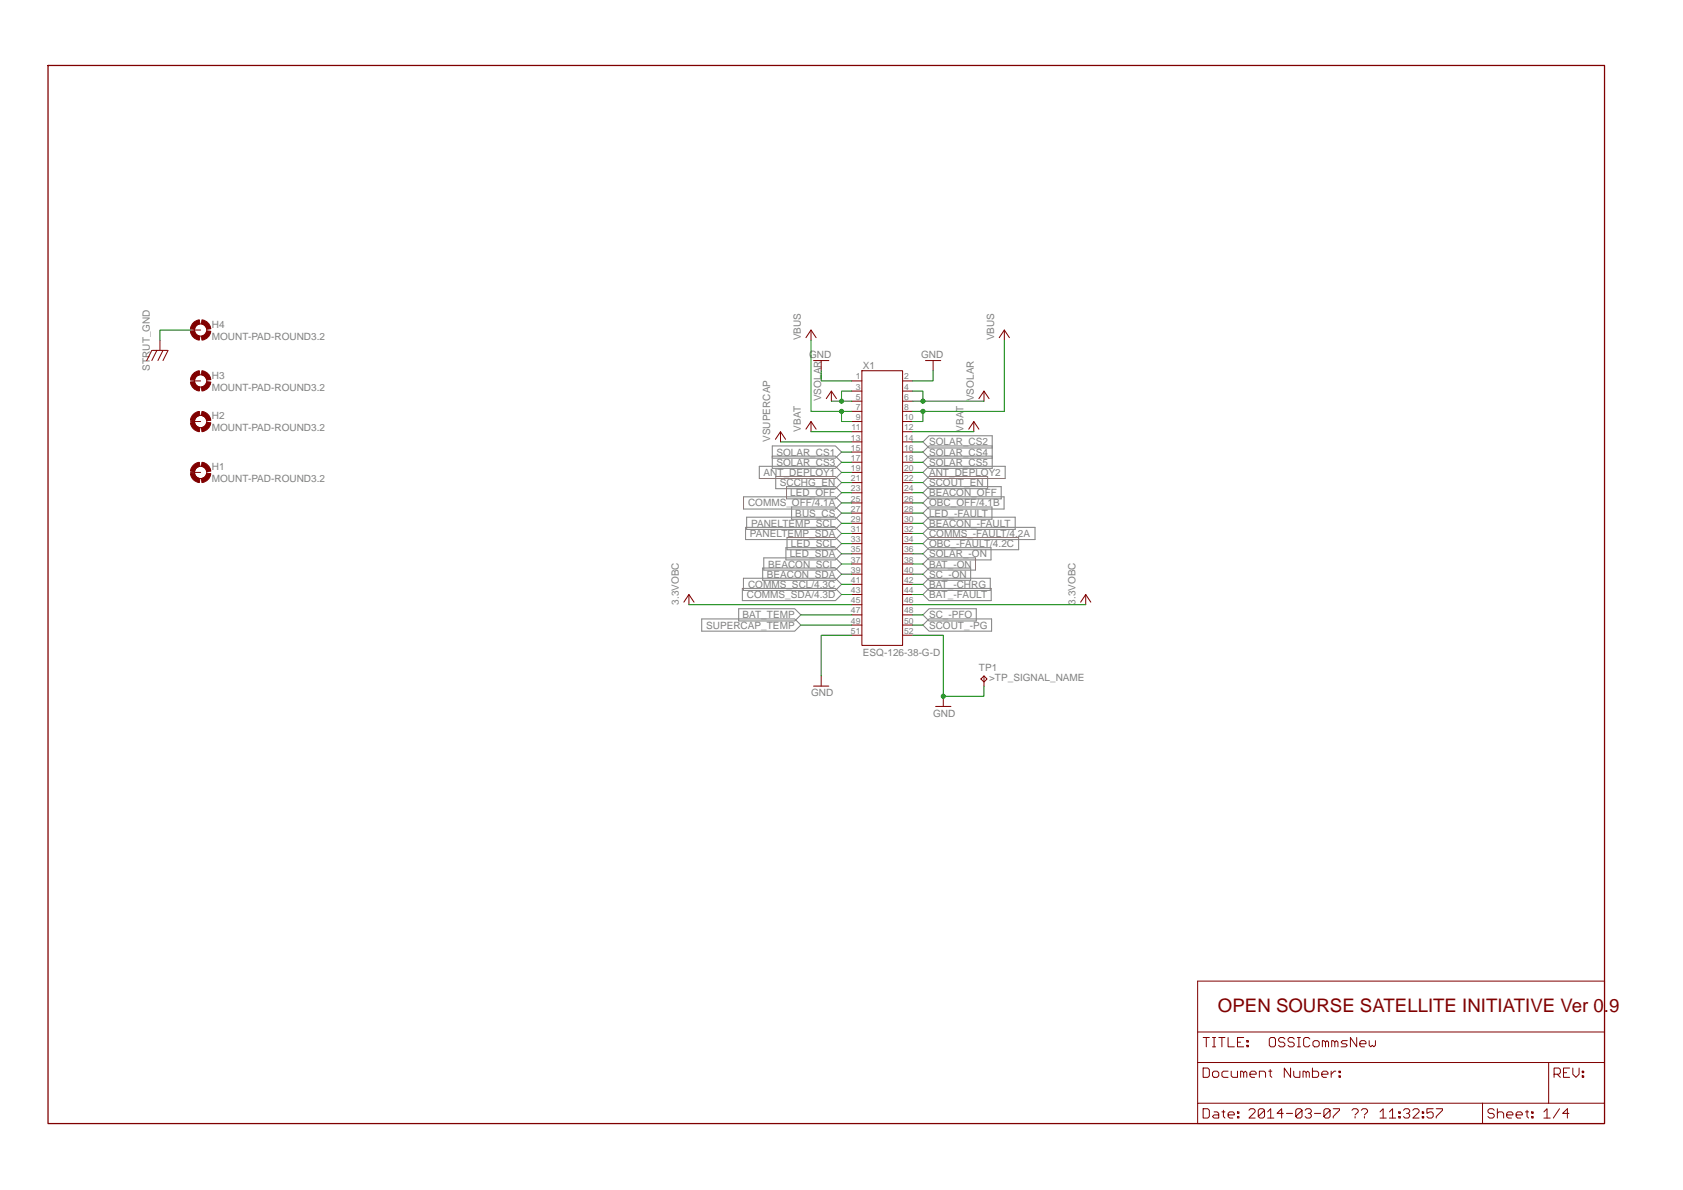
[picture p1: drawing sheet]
<svg xmlns="http://www.w3.org/2000/svg" width="420mm" height="297mm" viewBox="0 0 420 297" stroke-linecap="round" stroke-linejoin="round" font-family="sans-serif">
<g fill="none" stroke="#808080" stroke-width=".25">
<path d="M189.6 116.4h19l1.5 1.5-1.5 1.5h-19zM192.8 113.9h15.8l1.5 1.5-1.5 1.5h-15.8v-5.6h15.8l1.5 1.5-1.5 1.6h-15.8M193.7 118.9h14.9l1.5 1.6-1.5 1.5h-14.9zM231.9 116.4h19v3h-19l-1.5-1.5zM247.7 111.8h-15.8l-1.5-1.5 1.5-1.5h15.8v8.1h-15.8l-1.5-1.5 1.5-1.5h15.8M247.7 111.3h-15.8l-1.5 1.5 1.5 1.6h15.8M185.6 124h23l1.5 1.5-1.5 1.6h-23zM186.1 131.6h22.5l1.5 1.6-1.5 1.5h-22.5zM186.4 129.1h22.2l1.5 1.5-1.5 1.5h-22.2zM190.7 139.3h17.9l1.5 1.5-1.5 1.5h-17.9zM196.2 136.7h12.4l1.5 1.5-1.5 1.6h-12.4zM196.4 121.5h12.2l1.5 1.5-1.5 1.5h-12.2z"/>
<path d="M196.5 134.2h12.1l1.5 1.5-1.5 1.5h-12.1zM197.6 126.6h11l1.5 1.5-1.5 1.5h-11zM230.4 123l1.5-1.5h18v3h-18zM230.4 125.5l1.5-1.5h18.8v3.1h-18.8zM230.4 120.5l1.5-1.6h14.7v3.1h-14.7zM230.4 128.1l1.5-1.5h15.7v3h-15.7zM230.4 130.6l1.5-1.5h21.5v3h-21.5zM230.4 133.2l1.5-1.6h26.5v3.1h-26.5zM230.4 135.7l1.5-1.5h22.4v3h-22.4zM230.4 138.2l1.5-1.5h15.5v3.1h-15.5zM175.2 154.5h23.2l1.5 1.5-1.5 1.5h-23.2zM184.4 152h14l1.5 1.5-1.5 1.5h-14z"/>
<path d="M185.3 146.9h23.3l1.5 1.5-1.5 1.5h-23.3zM185.6 144.3h23l1.5 1.6-1.5 1.5h-23zM190.4 141.8h18.2l1.5 1.5-1.5 1.5h-18.2zM230.4 140.8l1.5-1.5h11.6v3h-11.6zM230.4 143.3l1.5-1.5h10.4v3h-10.4zM230.4 148.4l1.5-1.5h15.5v3h-15.5zM230.4 153.5l1.5-1.5h11.8v3h-11.8zM230.4 156l1.5-1.5h15.7v3h-15.7zM230.4 145.9l1.5-1.6h15.3v3.1h-15.3z"/>
</g>
<path d="M12 16.3h388.6v264.2h-388.6z" fill="none" stroke="#800000" stroke-width=".32"/>
<g fill="none" stroke="#800000" stroke-width=".25">
<path d="M201.2 84.3l1.3-1.9 1.2 1.9M202.5 82.4v2.5M203.1 90h3.8M205 90v2.5M212.6 95.1h2.6M212.6 97.6h2.6M215.2 92.5h10.1v68.6h-10.1zM225.3 95.1h2.6M225.3 97.6h2.6M231 90h3.9M232.9 90v2.5M244.4 99.5l1.2-1.9 1.3 1.9"/>
<path d="M245.6 97.6v2.5M249.5 84.3l1.2-1.9 1.3 1.9M250.7 82.4v2.5M193.6 109.7l1.2-1.9 1.3 1.9M194.8 107.8v2.5M201.2 107.1l1.3-1.9 1.2 1.9M202.5 105.2v2.6M212.6 100.1h2.6M212.6 102.7h2.6M212.6 105.2h2.6M212.6 107.8h2.6M212.6 110.3h2.6"/>
<path d="M212.6 112.8h2.6M212.6 115.4h2.6M212.6 117.9h2.6M225.3 100.1h2.6M225.3 102.7h2.6M225.3 105.2h2.6M225.3 107.8h2.6M225.3 110.3h2.6M225.3 112.8h2.6M225.3 115.4h2.6M225.3 117.9h2.6M241.8 107.1l1.3-1.9 1.3 1.9"/>
<path d="M243.1 105.2v2.6M212.6 120.5h2.6M212.6 123h2.6M212.6 125.5h2.6M212.6 128.1h2.6M212.6 130.6h2.6M212.6 133.2h2.6M212.6 135.7h2.6M212.6 138.2h2.6M225.3 120.5h2.6M225.3 123h2.6M225.3 125.5h2.6"/>
<path d="M225.3 128.1h2.6M225.3 130.6h2.6M225.3 133.2h2.6M225.3 135.7h2.6M225.3 138.2h2.6M170.7 150.3l1.3-1.9 1.3 1.9M172 148.4v2.5M212.6 140.8h2.6M212.6 143.3h2.6M212.6 145.9h2.6M212.6 148.4h2.6M212.6 150.9h2.6"/>
<path d="M212.6 153.5h2.6M212.6 156h2.6M212.6 158.6h2.6M225.3 140.8h2.6M225.3 143.3h2.6M225.3 145.9h2.6M225.3 148.4h2.6M225.3 150.9h2.6M225.3 153.5h2.6M225.3 156h2.6M225.3 158.6h2.6M269.8 150.3l1.2-1.9 1.3 1.9"/>
<path d="M271 148.4v2.5M203.1 171.3h3.8M205 168.7v2.6M233.6 176.3h3.8M235.5 173.8v2.5M299 257.6h101.6M300.4 259h1.5M301.1 259v2.3M302.7 259h.8M303.1 259v2.3M304.3 259h1.5M305 259v2.3"/>
<path d="M306.6 259v2.3h1.6M310.5 259h-1.6v2.3h1.6M311.3 259.8h.4v.3h-.4zM317.3 259h.7l.4 .4v1.5l-.4 .4h-.7l-.4-.4v-1.5zM320.8 259.4l-.4-.4h-.8l-.4 .4v.4l.4 .3h.8l.4 .4v.4l-.4 .4h-.8l-.4-.4M323.1 259.4l-.4-.4h-.8l-.3 .4v.4l.3 .3h.8l.4 .4v.4l-.4 .4h-.8l-.3-.4M323.9 259h.8M324.3 259v2.3M327 259.4l-.4-.4h-.8l-.4 .4v1.5l.4 .4h.8l.4-.4M336.3 259.8h-1.1l-.4 .3 .4 .4h.8l.3 .4-.3 .4h-1.2M338.7 259v2.3l-1.6-2.3v2.3M341.8 259.8v1.1l.4 .4 .4-.4 .4 .4 .4-.4v-1.1"/>
<path d="M299 275.4v-30.5h101.6v30.5M299 265.2h101.6M300.4 266.6h1.1l.4 .4v1.5l-.4 .4h-1.1zM300.4 276.8h1.1l.4 .3v1.6l-.4 .4h-1.1zM302.7 267.8l.4-.4h.8l.4 .4v.7l-.4 .4h-.8l-.4-.4zM302.7 261.3h.8M303.1 277.5h.8l.4 .4v1.2h-1.2l-.4-.4 .4-.4h1.2M305 277.5h.8M305.4 277.1v1.6l.4 .4M306.6 267.4h-1.2l-.4 .4v.7l.4 .4h1.2M306.6 278.3h1.6v-.4l-.4-.4h-.8l-.4 .4v.8l.4 .4h.8M307.4 267.4v1.1l.4 .4h1.1v-1.5"/>
<path d="M308.9 260.1h.8M308.9 277.5h.4v.4h-.4zM308.9 278.7h.4v.4h-.4zM309.7 268.9v-1.5h.4l.4 .4v1.1M310.5 267.8l.4-.4 .4 .4v1.1M311.3 260.9h.4v.4h-.4zM311.8 277.1l.4-.3h.8l.3 .3v.4l-1.5 1.6h1.5M312 268.1h1.6v-.3l-.4-.4h-.7l-.5 .4v.7l.5 .4h.7M314.4 268.9v-1.5h1.2l.3 .4v1.1M315.7 277.1l-1.6 1.6 .4 .4h.8l.4-.4v-1.6l-.4-.3h-.8l-.4 .3v1.6M316.5 277.5l.7-.7v2.3M316.5 279.1h1.5"/>
<path d="M316.7 267.4h.8M317.1 267v1.5l.4 .4M320.4 277.9h-1.6l1.2-1.1v2.3M321.2 277.9h1.5M322.2 266.6v2.3l-1.6-2.3v2.3M323 267.4v1.1l.4 .4h1.1v-1.5M323.9 261.3h.8M325 277.1l-1.5 1.6 .4 .4h.7l.4-.4v-1.6l-.4-.3h-.7l-.4 .3v1.6M325.3 268.9v-1.5h.4l.4 .4v1.1M325.8 277.1l.4-.3h.8l.4 .3v.4l-.4 .4h-.4M326.1 267.8l.4-.4 .4 .4v1.1M327 277.9l.4 .4v.4l-.4 .4h-.8l-.4-.4"/>
<path d="M327.6 266.6v2.3h1.2l.4-.4v-.7l-.4-.4h-1.2M327.8 260.1l.4-.3h.7l.4 .3v.8l-.4 .4h-.7l-.4-.4zM328.2 277.9h1.5M330 268.1h1.5v-.3l-.4-.4h-.7l-.4 .4v.7l.4 .4h.7M330.1 261.3v-1.5h.4l.4 .3v1.2M330.9 260.1l.4-.3 .4 .3v1.2M332.1 277.1l-1.6 1.6 .4 .4h.8l.4-.4v-1.6l-.4-.3h-.8l-.4 .3v1.6M332.3 267.4v1.5M332.5 261.3v-1.5h.4l.3 .3v1.2M332.8 276.8h1.6v.3l-1.6 1.6v.4M333.2 260.1l.4-.3 .4 .3v1.2M333.5 267.4h-.4l-.8 .7"/>
<path d="M334.3 267.4h.4v.4h-.4zM334.3 268.5h.4v.4h-.4zM337.5 277.1l.4-.3h.8l.4 .3v.4l-.8 .8M338.3 278.7v.4M339.5 260.5h1.5v-.4l-.4-.3h-.7l-.4 .3v.8l.4 .4h.7M339.8 277.1l.4-.3h.8l.4 .3v.4l-.8 .8M340.6 278.7v.4M344.5 277.5l.8-.7v2.3M344.5 279.1h1.6M346.9 277.5l.8-.7v2.3M346.9 279.1h1.5M349.2 277.5h.4v.4h-.4z"/>
<path d="M349.2 278.7h.4v.4h-.4zM350.4 277.1l.4-.3h.7l.4 .3v.4l-.4 .4h-.4M351.5 277.9l.4 .4v.4l-.4 .4h-.7l-.4-.4M352.7 277.1l.4-.3h.8l.4 .3v.4l-1.6 1.6h1.6M355.1 277.5h.3v.4h-.3zM355.1 278.7h.3v.4h-.3zM357.8 276.8h-1.6v1.1l.8-.4h.4l.4 .4v.8l-.4 .4h-.8l-.4-.4M358.6 276.8h1.5v.3l-1.5 1.6v.4M370.1 275.4v5.1M370.1 275.4h16.5M373 277.1l-.4-.3h-.7l-.4 .3v.4l.4 .4h.7l.4 .4v.4l-.4 .4h-.7l-.4-.4M373.8 277.9l.4-.4h.8l.4 .4v1.2"/>
<path d="M373.8 276.8v2.3M376.1 278.3h1.6v-.4l-.4-.4h-.8l-.4 .4v.8l.4 .4h.8M378.5 278.3h1.6v-.4l-.4-.4h-.8l-.4 .4v.8l.4 .4h.8M380.8 277.5h.8M381.2 277.1v1.6l.4 .4M382.4 277.5h.4v.4h-.4zM382.4 278.7h.4v.4h-.4zM385.4 277.5l.8-.7v2.3M385.4 279.1h1.6M386.6 275.4h14v5.1h-101.6v-5.1h71.1M386.6 265.2v10.2M388 268.1h1.2l.3-.3v-.8l-.3-.4h-1.2v2.3"/>
<path d="M388.8 268.1l.7 .8M389.3 276.8l-1.5 2.3M390.3 267.8h.8M391.7 277.9h-1.6l1.2-1.1v2.3M391.9 266.6h-1.6v2.3h1.6M392.7 266.6v1.5l.7 .8 .8-.8v-1.5M395 267.4h.4v.4h-.4zM395 268.5h.4v.4h-.4z"/>
</g>
<path d="M50.4 79.8a2.54 2.54 0 0 1 2.2 2.3l-1 .1-.4-.9-.9-.5z" fill-rule="evenodd" fill="#800000"/>
<path d="M50.4 79.8a2.54 2.54 0 0 1 2.2 2.3l-1 .1-.4-.9-.9-.5z" fill="none" stroke="#800000" stroke-width=".25"/>
<path d="M48.3 80.6l.8-.6 .7-.2 .1 1-.9 .5-.4 .9-1-.1 .1-.7z" fill-rule="evenodd" fill="#800000"/>
<path d="M48.3 80.6l.8-.6 .7-.2 .1 1-.9 .5-.4 .9-1-.1 .1-.7z" fill="none" stroke="#800000" stroke-width=".25"/>
<path d="M47.6 82.7l1-.1 .4 .9 .9 .4-.1 1a2.51 2.51 0 0 1-2.2-2.2z" fill-rule="evenodd" fill="#800000"/>
<path d="M47.6 82.7l1-.1 .4 .9 .9 .4-.1 1a2.51 2.51 0 0 1-2.2-2.2z" fill="none" stroke="#800000" stroke-width=".25"/>
<path d="M50.3 83.9l.9-.4 .4-.9 1 .1a2.52 2.52 0 0 1-2.2 2.2z" fill-rule="evenodd" fill="#800000"/>
<g fill="none" stroke="#800000" stroke-width=".25">
<path d="M47.6 82.4h2.5M50.3 83.9l.9-.4 .4-.9 1 .1a2.52 2.52 0 0 1-2.2 2.2z"/>
<circle cx="50.1" cy="82.4" r="1.53"/>
</g>
<path d="M50.4 92.5a2.52 2.52 0 0 1 2.2 2.3l-1 .1-.4-.9-.9-.5z" fill-rule="evenodd" fill="#800000"/>
<path d="M50.4 92.5a2.52 2.52 0 0 1 2.2 2.3l-1 .1-.4-.9-.9-.5z" fill="none" stroke="#800000" stroke-width=".25"/>
<path d="M48.3 93.3l.8-.6 .7-.2 .1 1-.9 .5-.4 .9-1-.1 .1-.7z" fill-rule="evenodd" fill="#800000"/>
<path d="M48.3 93.3l.8-.6 .7-.2 .1 1-.9 .5-.4 .9-1-.1 .1-.7z" fill="none" stroke="#800000" stroke-width=".25"/>
<path d="M47.6 95.4l1-.1 .4 .9 .9 .4-.1 1a2.5 2.5 0 0 1-2.2-2.2z" fill-rule="evenodd" fill="#800000"/>
<path d="M47.6 95.4l1-.1 .4 .9 .9 .4-.1 1a2.5 2.5 0 0 1-2.2-2.2z" fill="none" stroke="#800000" stroke-width=".25"/>
<path d="M50.3 96.6l.9-.4 .4-.9 1 .1a2.52 2.52 0 0 1-2.2 2.2z" fill-rule="evenodd" fill="#800000"/>
<g fill="none" stroke="#800000" stroke-width=".25">
<path d="M47.6 95.1h2.5M50.3 96.6l.9-.4 .4-.9 1 .1a2.52 2.52 0 0 1-2.2 2.2z"/>
<circle cx="50.1" cy="95.1" r="1.53"/>
</g>
<path d="M50.4 102.7a2.52 2.52 0 0 1 2.2 2.2l-1 .1-.4-.9-.9-.4z" fill-rule="evenodd" fill="#800000"/>
<path d="M50.4 102.7a2.52 2.52 0 0 1 2.2 2.2l-1 .1-.4-.9-.9-.4z" fill="none" stroke="#800000" stroke-width=".25"/>
<path d="M48.3 103.4l.8-.5 .7-.2 .1 1-.9 .4-.4 .9-1-.1 .1-.7z" fill-rule="evenodd" fill="#800000"/>
<path d="M48.3 103.4l.8-.5 .7-.2 .1 1-.9 .4-.4 .9-1-.1 .1-.7z" fill="none" stroke="#800000" stroke-width=".25"/>
<path d="M47.6 105.5l1-.1 .4 .9 .9 .5-.1 1a2.51 2.51 0 0 1-2.2-2.3z" fill-rule="evenodd" fill="#800000"/>
<path d="M47.6 105.5l1-.1 .4 .9 .9 .5-.1 1a2.51 2.51 0 0 1-2.2-2.3z" fill="none" stroke="#800000" stroke-width=".25"/>
<path d="M51.6 105.4l1 .1a2.54 2.54 0 0 1-2.2 2.3l-.1-1 .9-.5z" fill-rule="evenodd" fill="#800000"/>
<g fill="none" stroke="#800000" stroke-width=".25">
<path d="M47.6 105.2h2.5M51.6 105.4l1 .1a2.54 2.54 0 0 1-2.2 2.3l-.1-1 .9-.5z"/>
<circle cx="50.1" cy="105.2" r="1.53"/>
</g>
<path d="M50.4 115.4a2.54 2.54 0 0 1 2.2 2.2l-1 .1-.4-.9-.9-.4z" fill-rule="evenodd" fill="#800000"/>
<path d="M50.4 115.4a2.54 2.54 0 0 1 2.2 2.2l-1 .1-.4-.9-.9-.4z" fill="none" stroke="#800000" stroke-width=".25"/>
<path d="M48.3 116.1l.8-.5 .7-.2 .1 1-.9 .4-.4 .9-1-.1 .1-.7z" fill-rule="evenodd" fill="#800000"/>
<path d="M48.3 116.1l.8-.5 .7-.2 .1 1-.9 .4-.4 .9-1-.1 .1-.7z" fill="none" stroke="#800000" stroke-width=".25"/>
<path d="M47.6 118.2l1-.1 .4 .9 .9 .5-.1 1a2.51 2.51 0 0 1-2.2-2.3z" fill-rule="evenodd" fill="#800000"/>
<path d="M47.6 118.2l1-.1 .4 .9 .9 .5-.1 1a2.51 2.51 0 0 1-2.2-2.3z" fill="none" stroke="#800000" stroke-width=".25"/>
<path d="M51.6 118.1l1 .1a2.54 2.54 0 0 1-2.2 2.3l-.1-1 .9-.5z" fill-rule="evenodd" fill="#800000"/>
<g fill="none" stroke="#800000" stroke-width=".25">
<path d="M37.9 87.5l-1.3 2.5M38 87.5h1.2M39.2 87.5h2.6M39.2 87.5l-1.3 2.5M39.9 84.9v2.6M40.7 87.5l-1.3 2.5M42 87.5l-1.3 2.5M206.3 99.5l1.2-1.9 1.3 1.9M207.5 97.6v2.5M47.6 117.9h2.5M51.6 118.1l1 .1a2.54 2.54 0 0 1-2.2 2.3l-.1-1 .9-.5zM244.9 169.5l.7-.8 .8 .8-.8 .7z"/>
<path d="M245.6 168.7v2.6"/>
<circle cx="50.1" cy="117.9" r="1.53"/>
</g>
<path d="M227.9 97.6h2.5v2.5M227.9 100.1h17.7" fill="none" stroke="#008000" stroke-width=".25"/>
<circle cx="230.4" cy="100.1" r=".51" fill="#008000"/>
<g fill="none" stroke="#008000" stroke-width=".25">
<path d="M212.6 97.6h-2.5v2.5M207.5 100.1h5.1"/>
<circle cx="230.4" cy="100.1" r=".51"/>
</g>
<circle cx="210.1" cy="100.1" r=".51" fill="#008000"/>
<g fill="none" stroke="#008000" stroke-width=".25">
<path d="M205 92.5v2.6h7.6M232.9 92.5v2.6h-5M227.9 158.6h7.6v15.2h10.1v-2.5"/>
<circle cx="210.1" cy="100.1" r=".51"/>
</g>
<circle cx="235.5" cy="173.8" r=".51" fill="#008000"/>
<g fill="none" stroke="#008000" stroke-width=".25">
<path d="M250.7 84.9v17.8h-22.8M210.1 112.8h2.5M210.1 115.4h2.5M230.4 102.7v2.5h-2.5M172 150.9h40.6M212.6 158.6h-7.6v10.1M227.9 150.9h43.1"/>
<circle cx="235.5" cy="173.8" r=".51"/>
</g>
<circle cx="230.4" cy="102.7" r=".51" fill="#008000"/>
<g fill="none" stroke="#008000" stroke-width=".25">
<path d="M202.5 84.9v17.8h10.1M210.1 102.7v2.5h2.5"/>
<circle cx="230.4" cy="102.7" r=".51"/>
</g>
<circle cx="210.1" cy="102.7" r=".51" fill="#008000"/>
<g fill="none" stroke="#008000" stroke-width=".25">
<path d="M47.6 82.4h-7.7v2.5M194.8 110.3h17.8M202.5 107.8h10.1M210.1 117.9h2.5M227.9 107.8h15.2M227.9 110.3h2.5M227.9 112.8h2.5M227.9 115.4h2.5M227.9 117.9h2.5M210.1 135.7h2.5M210.1 138.2h2.5M210.1 123h2.5"/>
<path d="M210.1 125.5h2.5M210.1 133.2h2.5M210.1 130.6h2.5M210.1 120.5h2.5M210.1 128.1h2.5M227.9 135.7h2.5M227.9 138.2h2.5M227.9 123h2.5M227.9 125.5h2.5M227.9 133.2h2.5M227.9 130.6h2.5M227.9 120.5h2.5"/>
<path d="M227.9 128.1h2.5M199.9 153.5h12.7M199.9 156h12.7M210.1 140.8h2.5M210.1 143.3h2.5M210.1 148.4h2.5M210.1 145.9h2.5M227.9 140.8h2.5M227.9 143.3h2.5M227.9 148.4h2.5M227.9 145.9h2.5M227.9 153.5h2.5"/>
<path d="M227.9 156h2.5"/>
<circle cx="210.1" cy="102.7" r=".51"/>
</g>
<text font-size="4.7" fill="#800000" x="304.1" y="252.5">OPEN SOURSE SATELLITE INITIATIVE Ver 0.9</text>
<g font-size="2.5" fill="#808080">
<text x="52.9" y="81.8">H4</text>
<text x="52.9" y="84.8">MOUNT-PAD-ROUND3.2</text>
<text x="199.9" y="84.9" transform="rotate(-90 199.9 84.9)">VBUS</text>
<text x="202" y="89.2">GND</text>
<text x="229.9" y="89.2">GND</text>
<text x="248.2" y="84.9" transform="rotate(-90 248.2 84.9)">VBUS</text>
<text x="37.4" y="92.5" transform="rotate(-90 37.4 92.5)">STRUT_GND</text>
<text x="52.9" y="94.5">H3</text>
<text x="215.4" y="92">X1</text>
<text x="52.9" y="97.5">MOUNT-PAD-ROUND3.2</text>
<text x="205" y="100.2" transform="rotate(-90 205 100.2)">VSOLAR</text>
<text x="243.1" y="100.2" transform="rotate(-90 243.1 100.2)">VSOLAR</text>
<text x="52.9" y="107.7">MOUNT-PAD-ROUND3.2</text>
<text x="52.9" y="104.6">H2</text>
<text x="199.9" y="107.8" transform="rotate(-90 199.9 107.8)">VBAT</text>
<text x="240.6" y="107.8" transform="rotate(-90 240.6 107.8)">VBAT</text>
<text x="192.3" y="110.3" transform="rotate(-90 192.3 110.3)">VSUPERCAP</text>
<text x="193.8" y="113.7">SOLAR_CS1</text>
<text x="231.9" y="111.2">SOLAR_CS2</text>
<text x="231.9" y="113.7">SOLAR_CS4</text>
<text x="52.9" y="117.3">H1</text>
<text x="190.6" y="118.8">ANT_DEPLOY1</text>
<text x="193.8" y="116.3">SOLAR_CS3</text>
<text x="231.9" y="116.3">SOLAR_CS5</text>
<text x="231.9" y="118.8">ANT_DEPLOY2</text>
<text x="52.9" y="120.4">MOUNT-PAD-ROUND3.2</text>
<text x="194.7" y="121.3">SCCHG_EN</text>
<text x="197.3" y="123.9">LED_OFF</text>
<text x="231.9" y="123.9">BEACON_OFF</text>
<text x="231.9" y="121.3">SCOUT_EN</text>
<text x="186.7" y="126.4">COMMS_OFF/4.1A</text>
<text x="187.5" y="131.5">PANELTEMP_SCL</text>
<text x="198.6" y="129">BUS_CS</text>
<text x="231.9" y="126.4">OBC_OFF/4.1B</text>
<text x="231.9" y="129">LED_-FAULT</text>
<text x="231.9" y="131.5">BEACON_-FAULT</text>
<text x="187.2" y="134">PANELTEMP_SDA</text>
<text x="197.4" y="136.6">LED_SCL</text>
<text x="231.9" y="134">COMMS_-FAULT/4.2A</text>
<text x="231.9" y="136.6">OBC_-FAULT/4.2C</text>
<text x="191.7" y="141.7">BEACON_SCL</text>
<text x="197.2" y="139.1">LED_SDA</text>
<text x="231.9" y="139.1">SOLAR_-ON</text>
<text x="231.9" y="141.7">BAT_-ON</text>
<text x="186.5" y="149.3">COMMS_SDA/4.3D</text>
<text x="186.7" y="146.7">COMMS_SCL/4.3C</text>
<text x="191.5" y="144.2">BEACON_SDA</text>
<text x="231.9" y="144.2">SC_-ON</text>
<text x="231.9" y="149.3">BAT_-FAULT</text>
<text x="231.9" y="146.7">BAT_-CHRG</text>
<text x="169.4" y="150.9" transform="rotate(-90 169.4 150.9)">3.3VOBC</text>
<text x="185.3" y="154.4">BAT_TEMP</text>
<text x="231.9" y="154.4">SC_-PFO</text>
<text x="268.5" y="150.9" transform="rotate(-90 268.5 150.9)">3.3VOBC</text>
<text x="176.3" y="156.9">SUPERCAP_TEMP</text>
<text x="231.9" y="156.9">SCOUT_-PG</text>
<text x="215.4" y="163.6">ESQ-126-38-G-D</text>
<text x="244.4" y="167.4">TP1</text>
<text x="202.5" y="173.8">GND</text>
<text x="246.9" y="170">&gt;TP_SIGNAL_NAME</text>
<text x="232.9" y="178.9">GND</text>
</g>
<g font-size="2.1" fill="#808080">
<text x="213.6" y="94.7">1</text>
<text x="225.7" y="94.7">2</text>
<text x="213.6" y="97.3">3</text>
<text x="213.6" y="99.8">5</text>
<text x="225.7" y="97.3">4</text>
<text x="225.7" y="99.8">6</text>
<text x="212.6" y="107.4">11</text>
<text x="213.6" y="102.3">7</text>
<text x="213.6" y="104.9">9</text>
<text x="225.7" y="107.4">12</text>
<text x="225.7" y="102.3">8</text>
<text x="225.7" y="104.9">10</text>
<text x="212.4" y="110">13</text>
<text x="212.4" y="112.5">15</text>
<text x="225.7" y="110">14</text>
<text x="225.7" y="112.5">16</text>
<text x="212.4" y="115">17</text>
<text x="212.4" y="117.6">19</text>
<text x="225.7" y="115">18</text>
<text x="225.7" y="117.6">20</text>
<text x="212.4" y="120.1">21</text>
<text x="212.4" y="122.7">23</text>
<text x="212.4" y="125.2">25</text>
<text x="225.7" y="120.1">22</text>
<text x="225.7" y="122.7">24</text>
<text x="225.7" y="125.2">26</text>
<text x="212.4" y="127.7">27</text>
<text x="212.4" y="130.3">29</text>
<text x="225.7" y="127.7">28</text>
<text x="225.7" y="130.3">30</text>
<text x="212.4" y="132.8">31</text>
<text x="212.4" y="135.3">33</text>
<text x="212.4" y="137.9">35</text>
<text x="225.7" y="132.8">32</text>
<text x="225.7" y="135.3">34</text>
<text x="225.7" y="137.9">36</text>
<text x="212.4" y="140.4">37</text>
<text x="212.4" y="143">39</text>
<text x="225.7" y="140.4">38</text>
<text x="225.7" y="143">40</text>
<text x="212.4" y="145.5">41</text>
<text x="212.4" y="148">43</text>
<text x="225.7" y="145.5">42</text>
<text x="225.7" y="148">44</text>
<text x="212.4" y="150.6">45</text>
<text x="212.4" y="153.1">47</text>
<text x="212.4" y="155.7">49</text>
<text x="225.7" y="150.6">46</text>
<text x="225.7" y="153.1">48</text>
<text x="225.7" y="155.7">50</text>
<text x="212.4" y="158.2">51</text>
<text x="225.7" y="158.2">52</text>
</g>
</svg>
